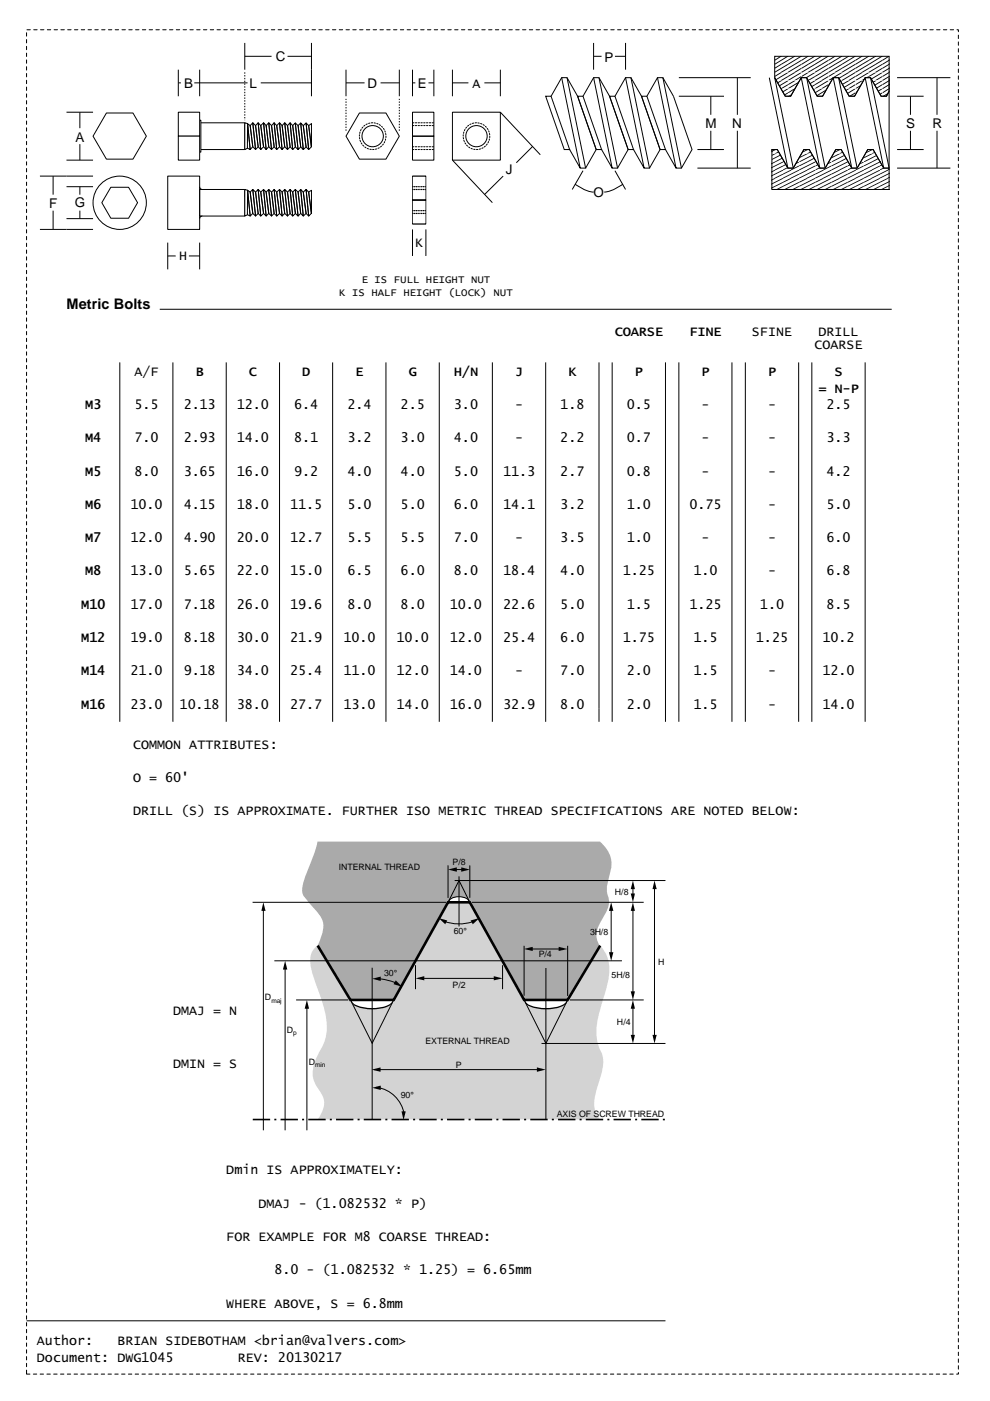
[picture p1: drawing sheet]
<svg xmlns="http://www.w3.org/2000/svg" width="210mm" height="297mm" viewBox="0 0 210 297" stroke-linecap="round" stroke-linejoin="round" font-family="sans-serif">
<path d="M5.6 6.3h197.6v285h-197.6z" fill="none" stroke="#000" stroke-width=".21" stroke-dasharray=".7 .7"/>
<path d="M22.6 24h5.6l2.8 4.9-2.8 4.8h-5.6l-2.9-4.8zM42.3 26h9.6v5.7h-9.6zM51.9 26.6l.6-.4 .5 5.5-.5-.3zM52.5 26.2l.5 .4 .6 4.5-.6 .6z" fill="none" stroke="#000" stroke-width=".21"/>
<path d="M51.9 26l.6 .2v5.3l-.6 .2z" fill="#fff"/>
<g fill="none" stroke="#000" stroke-width=".21">
<path d="M51.9 26l.6 .2v5.3l-.6 .2zM53.6 26l.6 .6 .5 4.5-.5 .6zM53.6 26l.6 5.7-.6-.6-.6-4.5zM54.7 26l.6 .6 .6 4.5-.6 .6zM54.7 26l.6 5.7-.6-.6-.5-4.5zM55.3 26.6l.6-.6 .5 5.7-.5-.6zM55.9 26l.5 .6 .6 4.5-.6 .6zM57 26l.6 .6 .5 4.5-.5 .6zM57 26l.6 5.7-.6-.6-.6-4.5zM58.1 26l.6 .6 .6 4.5-.6 .6zM58.1 26l.6 5.7-.6-.6-.5-4.5zM59.3 26l.5 .6 .6 4.5-.6 .6z"/>
<path d="M59.3 26l.5 5.7-.5-.6-.6-4.5zM60.4 26l.6 .6 .5 4.5-.5 .6zM60.4 26l.6 5.7-.6-.6-.6-4.5zM61.5 26l.6 .6 .6 4.5-.6 .6zM61.5 26l.6 5.7-.6-.6-.5-4.5zM62.6 26.1l.6 .5 .6 4.6-.6 .5zM62.6 26.1l.6 5.6-.6-.5-.5-4.6zM63.8 26.1l.5 .5 .6 4.6-.6 .5zM63.8 26.1l.5 5.6-.5-.5-.6-4.6zM64.3 26.6l.6-.5 .5 5.6-.5-.5zM64.9 26.1l.5 .5 .6 4.6-.6 .5zM65.4 26.6l.6-.4v4.9z"/>
</g>
<path d="M42 25.5h.6v6.8h-.6z" fill="#fff"/>
<path d="M42 25.5h.6v6.8h-.6z" fill="none" stroke="#000" stroke-width=".21"/>
<circle cx="25.4" cy="43" r="5.6" fill="#fff"/>
<g fill="none" stroke="#000" stroke-width=".21">
<path d="M23.5 39.7h3.8l1.9 3.3-1.9 3.3h-3.8l-1.9-3.3z"/>
<circle cx="25.4" cy="43" r="5.6"/>
</g>
<path d="M35.6 37.3h6.7v11.3h-6.7z" fill="#fff"/>
<path d="M35.6 37.3h6.7v11.3h-6.7zM42.3 40.2h9.6v5.6h-9.6zM51.9 40.7l.6-.4 .5 5.5-.5-.3zM52.5 40.3l.5 .4 .6 4.6-.6 .5z" fill="none" stroke="#000" stroke-width=".21"/>
<path d="M51.9 40.2l.6 .1v5.3l-.6 .2z" fill="#fff"/>
<g fill="none" stroke="#000" stroke-width=".21">
<path d="M37.8 14.8v5.6M37.8 17.6h.6M41.2 17.6h11.3M42.3 14.8v5.6M51.9 9.1v5.7M51.9 11.9h5.7M55.3 17.6h10.7M61 11.9h5M66 9.1v11.3M14.1 23.8h5.6M14.1 34h5.6M14.1 37.3h5.6"/>
<path d="M14.1 39.6h5.6M16.9 23.8v3.4M16.9 30.6v3.4M16.9 39.6v1.7M76.2 24h5.6l2.9 4.9-2.9 4.8h-5.6l-2.8-4.8zM14.1 48.6h5.6M14.1 46.4h5.6M16.9 44.7v1.7M51.9 40.2l.6 .1v5.3l-.6 .2zM53.6 40.2l.6 .5 .5 4.6-.5 .5zM53.6 40.2l.6 5.6-.6-.5-.6-4.6zM54.2 40.7l.5-.5 .6 5.6-.6-.5z"/>
<path d="M54.7 40.2l.6 .5 .6 4.6-.6 .5zM55.3 40.7l.6-.5 .5 5.6-.5-.5zM55.9 40.2l.5 .5 .6 4.6-.6 .5zM57 40.2l.6 .5 .5 4.6-.5 .5zM57 40.2l.6 5.6-.6-.5-.6-4.6zM58.1 40.2l.6 .5 .6 4.6-.6 .5zM58.1 40.2l.6 5.6-.6-.5-.5-4.6zM58.7 40.7l.6-.5 .5 5.6-.5-.5zM59.3 40.2l.5 .5 .6 4.6-.6 .5zM60.4 40.2l.6 .5 .5 4.6-.5 .5zM60.4 40.2l.6 5.6-.6-.5-.6-4.6zM61.5 40.2l.6 .5 .6 4.6-.6 .5z"/>
<path d="M61.5 40.2l.6 5.6-.6-.5-.5-4.6zM62.6 40.2l.6 .5 .6 4.6-.6 .5zM62.6 40.2l.6 5.6-.6-.5-.5-4.6zM63.8 40.2l.5 .5 .6 4.6-.6 .5zM63.8 40.2l.5 5.6-.5-.5-.6-4.6zM64.3 40.7l.6-.5 .5 5.6-.5-.5zM64.9 40.2l.5 .5 .6 4.6-.6 .5zM65.4 40.7l.6-.4v5z"/>
</g>
<path d="M51.9 15.3v10.2" fill="none" stroke="#000" stroke-width=".21" stroke-dasharray=".3 .3" stroke-linecap="butt"/>
<circle cx="79" cy="28.9" r="2.83" fill="#fff"/>
<circle cx="79" cy="28.9" r="2.83" fill="none" stroke="#000" stroke-width=".21" stroke-dasharray=".3 .3"/>
<circle cx="79" cy="28.9" r="2.26" fill="#fff"/>
<circle cx="79" cy="28.9" r="2.26" fill="none" stroke="#000" stroke-width=".21"/>
<path d="M37.8 23.8h4.5v5.1h-4.5z" fill="#fff"/>
<path d="M37.8 23.8h4.5v5.1h-4.5z" fill="none" stroke="#000" stroke-width=".21"/>
<path d="M37.8 28.9h4.5v5.1h-4.5z" fill="#fff"/>
<path d="M87.5 14.8v5.6M87.5 17.6h.6M90.8 17.6h1.2M92 14.8v5.6M37.8 28.9h4.5v5.1h-4.5zM87.5 23.8h4.5v5.1h-4.5zM87.5 28.9h4.5v5.1h-4.5z" fill="none" stroke="#000" stroke-width=".21"/>
<path d="M87.5 26h4.5M87.5 31.7h4.5M87.5 31.1h4.5M87.5 26.6h4.5" fill="none" stroke="#000" stroke-width=".21" stroke-dasharray=".3 .3"/>
<path d="M95.9 23.8h10.2v10.2h-10.2z" fill="#fff"/>
<path d="M95.9 23.8h10.2v10.2h-10.2z" fill="none" stroke="#000" stroke-width=".21"/>
<circle cx="101" cy="28.9" r="2.83" fill="#fff"/>
<circle cx="101" cy="28.9" r="2.83" fill="none" stroke="#000" stroke-width=".21" stroke-dasharray=".3 .3"/>
<circle cx="101" cy="28.9" r="2.26" fill="#fff"/>
<g fill="none" stroke="#000" stroke-width=".21">
<path d="M73.4 14.8v5.6M73.4 17.6h3.9M80.7 17.6h4M84.7 14.8v5.6M95.9 17.6h3.4M95.9 14.8v5.6M102.7 17.6h3.4M106.1 14.8v5.6M119.1 16.5l-2.3 3.9M120.2 16.5l2.3 3.9 3.9 11.3-2.2 3.9M125.9 16.5l-2.3 3.9M125.9 9.1v5.7"/>
<path d="M125.9 11.9h1.7M127 16.5l2.2 3.9 4 11.3-2.3 3.9M130.4 11.9h2.2M132.6 16.5l-2.2 3.9M132.6 9.1v5.7M133.8 16.5l2.2 3.9 4 11.3-2.3 3.9M139.4 16.5l-2.2 3.9M140.5 16.5l2.3 3.9 3.9 11.3-2.2 3.9M143.9 16.5h15.3M156.3 16.5v7.8M163.1 16.5l3.9 19.1M164.3 11.9h24.2v7.4l-.5 1.1h-1.2l-2.2-3.9h-1.2l-2.2 3.9h-1.2l-2.2-3.9h-1.1l-2.3 3.9h-1.1l-2.3-3.9h-1.1l-2.3 3.9h-1.1l-2.2-3.9z"/>
<path d="M165.7 11.9l-1.4 .9M165.7 15.4l-1.4 .8M165.7 17.1l-1.2 .7M167.1 11.9l-2.8 1.7M168.5 11.9l-4.2 2.6M168.5 15.4l-2.8 1.7M168.5 17.1l-2.9 1.8M168.6 19.6l-1.4 .9M169.6 18.1l-3.8 2.4M169.6 17.3l-4 2.4M169.9 16.5l3.9 19.1M169.9 11.9l-5.6 3.4"/>
<path d="M169.9 12.8l-4.2 2.5M169.9 13.6l-5.6 3.5M169.9 15.4l-5.4 3.2M171 16.5h-1.1l-2.3 3.9h-1.1l-2.2-3.9 3.9 19.1M171 16.5l2.3 3.9h1.1l2.3-3.9h1.1M171 16.5l4 19.1M171.4 11.9l-1.4 .9M171.4 17.1h-.1M171.4 15.4l-2.9 1.7M172.8 11.9l-2.8 1.7M172.8 17.1l-1.5 .9M174.2 11.9l-5.7 3.4"/>
<path d="M174.2 15.4l-2.8 1.7M174.2 17.1l-2.8 1.7M175.4 19.8l-1 .7M175.4 18.9l-2.5 1.6M175.6 11.9l-5.6 3.4M175.6 15.4l-2.8 1.7M175.6 17.1l-3.3 2M176.7 16.5l3.9 19.1M177.1 11.9l-5.7 3.4M177.1 17.1l-4.3 2.6M177.1 15.4l-2.9 1.7M177.8 16.5l2.2 3.9h1.2l2.2-3.9h1.2"/>
<path d="M177.8 16.5l3.9 19.1M178.5 11.9l-8.5 5.2M178.5 15.4l-2.8 1.7M178.5 17.1l-1.9 1.2M180 11.9l-5.8 3.4M180 15.4l-2.9 1.7M180 17.1l-1.5 .8M181.4 11.9l-5.7 3.4M181.4 12.8l-4.3 2.5M181.4 13.6l-2.9 1.7M181.4 15.4l-2.9 1.7M181.4 17.1l-2.9 1.7"/>
<path d="M181.4 19.7l-1.3 .8M181.4 18.8l-2.3 1.4M182.2 19.2l-.8 .5M182.8 11.9l-1.4 .9M182.8 17.1l-3.7 2.2M182.8 15.4l-2.8 1.7M183.2 17.7l-1.8 1.1M183.2 18.6l-.4 .2M183.4 16.5l4 19.1M184.2 11.9l-2.8 1.7M184.2 15.4l-2.8 1.7M184.6 16.5l3.9 19.1"/>
<path d="M185.7 11.9l-5.7 3.4M185.7 15.4l-2.9 1.7M185.7 17.1l-.8 .5M187.1 11.9l-5.7 3.4M187.1 12.8l-4.3 2.5M187.1 13.6l-2.9 1.7M187.1 15.4l-2.9 1.7M187.1 17.1l-2.2 1.3M187.1 18.8l-1.2 .7M187.1 19.7l-1.2 .7M188.5 11.9l-1.4 .9M188.5 15.4l-2.8 1.7"/>
<path d="M188.5 17.1l-2.8 1.7M188.5 16.4v3l-.5 1h-1.2l-2.2-3.9M188.5 19.3v16.3M188.6 12.7l-1.5 .9M188.6 13.6l-2.9 1.7M188.6 14.5l-1.5 .8M188.6 15.3h-.1M188.6 16.2l-1.5 .9M188.6 17l-.1 .1M188.6 17.9l-1.5 .9M188.6 18.8l-1.5 .9M188.6 19.6l-1.4 .9"/>
<path d="M190.2 16.5h11.3M198.7 16.5v7.8M8.5 37.3h5.6M11.3 37.3v4M42.3 39.6l.1 .3 .5 .3M87.5 37.3h2.8v5.1h-2.8zM95.9 34l8.5 9M106.1 23.8l8.5 9M106.7 37.3l-4 3.9M112.9 31.1l-3.4 3.4M115.7 20.4h1.1l4 11.3h-1.2zM120.8 31.7l2.2 3.9h1.2l-4-19.1h-1.1l3.9 19.1"/>
<path d="M121.9 39l1 .7a6.5 6.5 0 0 0 3 1M122.5 20.4h1.1l4 11.3h-1.2zM123.6 36.2l-2.3 4M127.6 31.7l2.2 3.9h1.1l-3.9-19.1h-1.1l3.9 19.1M129.2 20.4h1.2l3.9 11.3h-1.1zM130.4 36.2l2.2 4M132.1 39l-1.1 .7a6.6 6.6 0 0 1-2.9 1M134.3 31.7l2.3 3.9h1.1l-3.9-19.1h-1.2l4 19.1M136 20.4h1.2l3.9 11.3h-1.1zM141.1 31.7l2.2 3.9h1.2l-4-19.1h-1.1l3.9 19.1M143.9 20.4h9.6M147.9 31.7h5.6"/>
<path d="M147.9 35.6h11.3M150.7 20.4v3.9M150.7 27.7v4M156.3 27.7v7.9M163.7 31.7h1.1l2.2 3.9h1.2l2.2-3.9h1.2l2.2 3.9h1.2l2.2-3.9h1.2l2.2 3.9h1.1l2.3-3.9h1.1l2.3 3.9h1.1v4.6h-24.8zM163.7 32.3v-.6h1.1l2.2 3.9h1.2M164.5 31.7l-.9 .4M165.4 32.1l-1.8 .9M166 32.6l-2.4 1.2M166 33.4l-2.4 1.3M167.7 33.5l-4.1 2M167.7 37.8l-4.1 2.1"/>
<path d="M168.2 35.6l2.2-3.9h1.2l2.2 3.9h1.2M169.4 33.5l-5.8 2.9M169.4 36.1l-5.8 2.9M169.4 36.9l-1.7 .9M169.4 34.3l-5.8 3M169.4 37.8l-4.8 2.4M169.4 38.7l-3.1 1.5M169.4 39.5l-1.4 .7M171.2 37.8l-1.7 .9M171.3 31.7l-1.4 .7M172.1 32.1l-2.6 1.3M172.8 34.3l-3.3 1.7"/>
<path d="M172.8 37.8l-3.3 1.7M172.8 32.6l-3.3 1.7M172.8 33.4l-9.2 4.8M172.8 36.1l-3.3 1.7M172.8 36.9l-1.6 .9M172.8 39.5l-1.4 .7M174.6 37.8l-4.9 2.4M174.9 33.3l-2 1M175 35.6l2.2-3.9h1.2l2.2 3.9h1.1M176.3 37.8l-3.4 1.7M178 37.8l-4.9 2.4M178.2 31.7l-1.5 .7"/>
<path d="M178.9 32.1l-9.4 4.8M179.7 34.3l-6.8 3.5M179.7 35.2l-5.1 2.6M179.7 32.6l-6.8 3.4M179.7 33.4l-6.8 3.5M179.7 36.1l-3.4 1.7M179.7 36.9l-1.7 .9M179.7 37.8l-4.8 2.4M179.7 39.5l-1.4 .7M181.4 37.8l-4.8 2.4M181.7 35.6l2.3-3.9h1.1l2.3 3.9h1.1M181.9 33.2l-2.2 1.1"/>
<path d="M182.2 20.1h-.1M183.1 33.4l-3.4 1.8M183.1 34.3l-3.4 1.7M183.1 35.2l-3.4 1.7M183.1 36.1l-3.4 1.7M183.1 36.9l-1.7 .9M183.1 37.8l-3.4 1.7M183.1 39.5l-1.4 .7M184.9 37.8l-4.9 2.4M185.1 31.7l-1.6 .8M185.7 32.2l-2.5 1.2M186.6 32.6l-3.4 1.7"/>
<path d="M186.6 33.4l-3.4 1.8M186.7 34.3l-3.5 1.7M188.3 34.3l-5.1 2.6M188.3 37.8l-4.9 2.4M188.6 35l-5.4 2.8M188.6 35.9l-3.7 1.9M188.6 36.8l-5.4 2.7M188.6 37.6l-.3 .2M188.6 38.5l-3.5 1.7M188.6 39.3l-1.8 .9M190.2 20.4h5.6M190.2 31.7h5.6"/>
<path d="M190.2 35.6h11.3M193 20.4v3.9M193 27.7v4M198.7 27.7v7.9M8.5 48.6h5.6M11.3 44.7v3.9M35.6 51.4v5.7M35.6 54.3h1.7M40 54.3h2.3M42.3 51.4v5.7M42.9 45.8l-.5 .2-.1 .4M87.5 48.6v5.7"/>
<path d="M87.5 42.4h2.8v5.1h-2.8zM90.3 48.6v5.7M188.6 40.2h-.1M33.9 65.6h155.2"/>
<circle cx="101" cy="28.9" r="2.26"/>
</g>
<path d="M73.4 27.7v-6.7M84.7 27.7v-6.7" fill="none" stroke="#000" stroke-width=".21" stroke-dasharray=".3 .3" stroke-linecap="butt"/>
<path d="M87.5 39.6h2.8M87.5 45.3h2.8M87.5 44.7h2.8M87.5 40.2h2.8" fill="none" stroke="#000" stroke-width=".21" stroke-dasharray=".2 .2"/>
<path d="M67.3 178.4h59.9a6.2 6.2 0 0 1 2 7.5 6.8 6.8 0 0 0-.1 5 10.3 10.3 0 0 1-2 5 4.3 4.3 0 0 0 .1 4.7l-6.9 11.5h-9.2l-11.5-20.8h-4.6l-11.6 20.8h-9.2l-6.9-11.5a9 9 0 0 0 1.2-5.1 13.3 13.3 0 0 0-3.2-4.4 3.1 3.1 0 0 1-1.1-3.4l.6-2.2 1.9-4.8z" fill-rule="evenodd" fill="#aaa"/>
<path d="M95.4 190.7a3.3 3.3 0 0 1 3.9 .2l.2 .4h-4.4z" fill="#fff"/>
<path d="M95.1 191.3a2.37 2.37 0 0 1 3-1.1l1 .4 .4 .7" fill="none" stroke="#000" stroke-width=".21"/>
<path d="M66.5 201.2l.9-.7 6.9 11.5h9.2l11.5-20.7h4.6l11.5 20.7h9.3l6.9-11.5a7.8 7.8 0 0 1 1.7 7.4l-1.6 5.4a14.1 14.1 0 0 0-.5 8.3 7.1 7.1 0 0 1 .5 6.4l-.7 2.2a7.8 7.8 0 0 0-.1 6.2l.7 1h-59.9a5.4 5.4 0 0 0 1.2-4.5l-.6-1.3a6.3 6.3 0 0 1-.7-7.7 11.1 11.1 0 0 0 1.3-10.4l-1.4-4.4a16.2 16.2 0 0 1-1.4-6.1l.2-.9z" fill-rule="evenodd" fill="#d3d3d3"/>
<path d="M74.5 212.1h8.8a3 3 0 0 1-2.8 1.6 7.6 7.6 0 0 1-5.8-1.1z" fill="#fff"/>
<path d="M74.5 212.1a1.91 1.91 0 0 0 1.7 1.4 8.9 8.9 0 0 0 6.6-.6l.5-.8" fill="none" stroke="#000" stroke-width=".21"/>
<path d="M111.3 212.1h8.9a3.1 3.1 0 0 1-2.8 1.6 7.8 7.8 0 0 1-5.9-1.1z" fill="#fff"/>
<g fill="none" stroke="#000" stroke-width=".21">
<path d="M25.4 76.8v76.2M36.7 76.8v76.2M48 76.8v76.2M59.3 76.8v76.2M70.5 76.8v76.2M81.8 76.8v76.2M93.1 76.8v76.2M104.4 76.8v76.2M115.7 76.8v76.2M127 76.8v76.2M129.8 76.8v76.2M141.1 76.8v76.2"/>
<path d="M143.9 76.8v76.2M155.2 76.8v76.2M158 76.8v76.2M169.3 76.8v76.2M172.1 76.8v76.2M183.4 76.8v76.2M53.6 191.3h41M55.8 192.7v46.9M94.1 195.3a9.1 9.1 0 0 0 6.1 .1M95 191.3l2.3-4.6 2.3 4.6M95 183.5v6.9M95.8 184.4h2.9"/>
<path d="M96.4 186.7h44.7M97.3 185.8v10.6M99.6 183.5v6.9M100.1 191.3h36.4M129.6 192.2v10.6M134.2 187.6v2.9M134.2 192.3v18.4M138.8 187.8v32M58.2 203.7h73.7M60.5 205.1v34.5M62.8 212h11M65.1 213.4v26.2"/>
<path d="M74.3 212l4.6 9.2 4.6-9.2M78.9 205.2v32.2M80 207.5l1.7 .2 2.3 .7M88.1 204.6v5.1M89.6 207.4h15.3M106.6 204.6v5.1M111.1 212l4.6 9.2 4.7-9.2M111.1 200.5v10.6M111.3 212.1a1.97 1.97 0 0 0 1.7 1.4 8.4 8.4 0 0 0 7-.8l.2-.6M112 201.2h7.4M115.7 205.2v32.2M120.4 200.5v10.7"/>
<path d="M120.8 212h15.7M134.2 212.9v7.4M79.3 226.8h35.5M79.9 230.5a6.9 6.9 0 0 1 5.8 5.6M114.8 221.2h26.3M5.6 280h135.5"/>
</g>
<path d="M67.4 200.5l6.9 11.5h9.2l11.5-20.7h4.6l11.5 20.7h9.3l6.9-11.5" fill="none" stroke="#000" stroke-width=".55"/>
<g fill="#000">
<path d="M55.8 191.3l.5 1.8h-.9zM93 194.6l1.8 .6-.4 .8zM95 184.4l1.9-.5v.9zM97.8 183.9l1.8 .5-1.8 .4zM99.8 195.2l1.8-.6-1.4 1.4zM129.6 191.3l.4 1.8h-.9zM133.7 189.4h.9l-.4 1.9zM134.2 191.3l.4 1.8h-.9zM134.2 186.7l.4 1.8h-.9zM138.8 186.7l.4 1.8h-.9zM60.5 203.7l.4 1.9h-.9zM65.1 212l.4 1.9h-.9z"/>
<path d="M78.9 207.5l1.8-.4v.9zM83.9 207.9l1.4 1.3-1.9-.5zM88.1 207.4l1.9-.4v.9zM104.7 207l1.9 .4-1.9 .5zM111.1 201.2l1.8-.5v.9zM118.4 200.7l1.9 .5-1.9 .4zM129.1 201.9h.9l-.4 1.8zM133.7 210.2h.9l-.4 1.8zM134.2 212l.4 1.9h-.9zM78.8 226.8l1.9-.5v.9zM78.9 230.6l1.8-.4v.9zM85.1 235.6h.9l-.4 1.9z"/>
<path d="M113.8 226.3l1.9 .5-1.9 .4zM133.7 219.4h.9l-.4 1.8zM138.3 219.4h.9l-.4 1.8z"/>
</g>
<path d="M53.6 237.4h87.4" fill="none" stroke="#000" stroke-width=".34" stroke-dasharray="3.7 .9 .4 .9" stroke-linecap="butt"/>
<text font-size="3.1" x="14.1" y="65.6">Metric Bolts</text>
<g font-size="2.8">
<text x="58.5" y="13">C</text>
<text x="128.1" y="13.1">P</text>
<text x="39" y="18.6">B</text>
<text x="52.9" y="18.7">L</text>
<text x="77.9" y="18.7">D</text>
<text x="88.6" y="18.7">E</text>
<text x="100.2" y="18.6">A</text>
<text x="149.6" y="27.2">M</text>
<text x="155.2" y="27.2">N</text>
<text x="192.1" y="27.1">S</text>
<text x="197.7" y="27.1">R</text>
<text x="16" y="30">A</text>
<text x="107.2" y="36.8">J</text>
<text x="125.9" y="41.9">O</text>
<text x="10.5" y="44">F</text>
<text x="15.9" y="44">G</text>
<text x="88.1" y="52.3">K</text>
<text x="38" y="55.2">H</text>
<text x="130.3" y="71.2">COARSE</text>
<text x="146.2" y="71.2">FINE</text>
<text x="159.4" y="71.2">SFINE</text>
<text x="173.5" y="71.2">DRILL</text>
<text x="172.7" y="74">COARSE</text>
<text x="28.5" y="79.7">A/F</text>
<text x="41.5" y="79.7">B</text>
<text x="52.8" y="79.7">C</text>
<text x="64.1" y="79.7">D</text>
<text x="75.4" y="79.7">E</text>
<text x="86.7" y="79.7">G</text>
<text x="96.2" y="79.7">H/N</text>
<text x="109.2" y="79.7">J</text>
<text x="120.5" y="79.7">K</text>
<text x="134.6" y="79.7">P</text>
<text x="148.7" y="79.7">P</text>
<text x="162.9" y="79.7">P</text>
<text x="173.5" y="83.2">= N-P</text>
<text x="177" y="79.7">S</text>
<text x="18" y="86.7">M3</text>
<text x="28.5" y="86.7">5.5</text>
<text x="38.9" y="86.7">2.13</text>
<text x="50.2" y="86.7">12.0</text>
<text x="62.4" y="86.7">6.4</text>
<text x="73.7" y="86.7">2.4</text>
<text x="84.9" y="86.7">2.5</text>
<text x="96.2" y="86.7">3.0</text>
<text x="109.2" y="86.7">-</text>
<text x="118.8" y="86.7">1.8</text>
<text x="132.9" y="86.7">0.5</text>
<text x="148.7" y="86.7">-</text>
<text x="162.9" y="86.7">-</text>
<text x="175.3" y="86.7">2.5</text>
<text x="18" y="93.8">M4</text>
<text x="28.5" y="93.8">7.0</text>
<text x="38.9" y="93.8">2.93</text>
<text x="50.2" y="93.8">14.0</text>
<text x="62.4" y="93.8">8.1</text>
<text x="73.7" y="93.8">3.2</text>
<text x="84.9" y="93.8">3.0</text>
<text x="96.2" y="93.8">4.0</text>
<text x="109.2" y="93.8">-</text>
<text x="118.8" y="93.8">2.2</text>
<text x="132.9" y="93.8">0.7</text>
<text x="148.7" y="93.8">-</text>
<text x="162.9" y="93.8">-</text>
<text x="175.3" y="93.8">3.3</text>
<text x="18" y="100.8">M5</text>
<text x="28.5" y="100.8">8.0</text>
<text x="38.9" y="100.8">3.65</text>
<text x="50.2" y="100.8">16.0</text>
<text x="62.4" y="100.8">9.2</text>
<text x="73.7" y="100.8">4.0</text>
<text x="84.9" y="100.8">4.0</text>
<text x="96.2" y="100.8">5.0</text>
<text x="106.7" y="100.8">11.3</text>
<text x="118.8" y="100.8">2.7</text>
<text x="132.9" y="100.8">0.8</text>
<text x="148.7" y="100.8">-</text>
<text x="162.9" y="100.8">-</text>
<text x="175.3" y="100.8">4.2</text>
<text x="18" y="107.9">M6</text>
<text x="27.6" y="107.9">10.0</text>
<text x="38.9" y="107.9">4.15</text>
<text x="50.2" y="107.9">18.0</text>
<text x="61.5" y="107.9">11.5</text>
<text x="73.7" y="107.9">5.0</text>
<text x="84.9" y="107.9">5.0</text>
<text x="96.2" y="107.9">6.0</text>
<text x="106.7" y="107.9">14.1</text>
<text x="118.8" y="107.9">3.2</text>
<text x="132.9" y="107.9">1.0</text>
<text x="146.2" y="107.9">0.75</text>
<text x="162.9" y="107.9">-</text>
<text x="175.3" y="107.9">5.0</text>
<text x="18" y="115">M7</text>
<text x="27.6" y="115">12.0</text>
<text x="38.9" y="115">4.90</text>
<text x="50.2" y="115">20.0</text>
<text x="61.5" y="115">12.7</text>
<text x="73.7" y="115">5.5</text>
<text x="84.9" y="115">5.5</text>
<text x="96.2" y="115">7.0</text>
<text x="109.2" y="115">-</text>
<text x="118.8" y="115">3.5</text>
<text x="132.9" y="115">1.0</text>
<text x="148.7" y="115">-</text>
<text x="162.9" y="115">-</text>
<text x="175.3" y="115">6.0</text>
<text x="18" y="122">M8</text>
<text x="27.6" y="122">13.0</text>
<text x="38.9" y="122">5.65</text>
<text x="50.2" y="122">22.0</text>
<text x="61.5" y="122">15.0</text>
<text x="73.7" y="122">6.5</text>
<text x="84.9" y="122">6.0</text>
<text x="96.2" y="122">8.0</text>
<text x="106.7" y="122">18.4</text>
<text x="118.8" y="122">4.0</text>
<text x="132.1" y="122">1.25</text>
<text x="147" y="122">1.0</text>
<text x="162.9" y="122">-</text>
<text x="175.3" y="122">6.8</text>
<text x="17.2" y="129.1">M10</text>
<text x="27.6" y="129.1">17.0</text>
<text x="38.9" y="129.1">7.18</text>
<text x="50.2" y="129.1">26.0</text>
<text x="61.5" y="129.1">19.6</text>
<text x="73.7" y="129.1">8.0</text>
<text x="84.9" y="129.1">8.0</text>
<text x="95.4" y="129.1">10.0</text>
<text x="106.7" y="129.1">22.6</text>
<text x="118.8" y="129.1">5.0</text>
<text x="132.9" y="129.1">1.5</text>
<text x="146.2" y="129.1">1.25</text>
<text x="161.1" y="129.1">1.0</text>
<text x="175.3" y="129.1">8.5</text>
<text x="17.2" y="136.1">M12</text>
<text x="27.6" y="136.1">19.0</text>
<text x="38.9" y="136.1">8.18</text>
<text x="50.2" y="136.1">30.0</text>
<text x="61.5" y="136.1">21.9</text>
<text x="72.8" y="136.1">10.0</text>
<text x="84.1" y="136.1">10.0</text>
<text x="95.4" y="136.1">12.0</text>
<text x="106.7" y="136.1">25.4</text>
<text x="118.8" y="136.1">6.0</text>
<text x="132.1" y="136.1">1.75</text>
<text x="147" y="136.1">1.5</text>
<text x="160.3" y="136.1">1.25</text>
<text x="174.4" y="136.1">10.2</text>
<text x="17.2" y="143.2">M14</text>
<text x="27.6" y="143.2">21.0</text>
<text x="38.9" y="143.2">9.18</text>
<text x="50.2" y="143.2">34.0</text>
<text x="61.5" y="143.2">25.4</text>
<text x="72.8" y="143.2">11.0</text>
<text x="84.1" y="143.2">12.0</text>
<text x="95.4" y="143.2">14.0</text>
<text x="109.2" y="143.2">-</text>
<text x="118.8" y="143.2">7.0</text>
<text x="132.9" y="143.2">2.0</text>
<text x="147" y="143.2">1.5</text>
<text x="162.9" y="143.2">-</text>
<text x="174.4" y="143.2">12.0</text>
<text x="17.2" y="150.2">M16</text>
<text x="27.6" y="150.2">23.0</text>
<text x="38.1" y="150.2">10.18</text>
<text x="50.2" y="150.2">38.0</text>
<text x="61.5" y="150.2">27.7</text>
<text x="72.8" y="150.2">13.0</text>
<text x="84.1" y="150.2">14.0</text>
<text x="95.4" y="150.2">16.0</text>
<text x="106.7" y="150.2">32.9</text>
<text x="118.8" y="150.2">8.0</text>
<text x="132.9" y="150.2">2.0</text>
<text x="147" y="150.2">1.5</text>
<text x="162.9" y="150.2">-</text>
<text x="174.4" y="150.2">14.0</text>
<text x="28.2" y="158.7">COMMON ATTRIBUTES:</text>
<text x="28.2" y="165.8">O = 60'</text>
<text x="28.2" y="172.8">DRILL (S) IS APPROXIMATE. FURTHER ISO METRIC THREAD SPECIFICATIONS ARE NOTED BELOW:</text>
<text x="36.7" y="215.1">DMAJ = N</text>
<text x="36.7" y="226.4">DMIN = S</text>
<text x="48" y="249">Dmin IS APPROXIMATELY:</text>
<text x="54.8" y="256.1">DMAJ - (1.082532 * P)</text>
<text x="48" y="263.1">FOR EXAMPLE FOR M8 COARSE THREAD:</text>
<text x="58.2" y="270.2">8.0 - (1.082532 * 1.25) = 6.65mm</text>
<text x="48" y="277.2">WHERE ABOVE, S = 6.8mm</text>
<text x="7.8" y="285.2">Author:</text>
<text x="24.9" y="285.2">BRIAN SIDEBOTHAM &lt;brian@valvers.com&gt;</text>
<text x="7.8" y="288.7">Document: DWG1045</text>
<text x="50.4" y="288.7">REV: 20130217</text>
</g>
<g font-size="2.2">
<text x="76.7" y="59.9">E IS FULL HEIGHT NUT</text>
<text x="71.9" y="62.7">K IS HALF HEIGHT (LOCK) NUT</text>
</g>
<g font-size="1.9">
<text x="71.8" y="184.4">INTERNAL THREAD</text>
<text x="96" y="183.5">P/8</text>
<text x="130.4" y="189.7">H/8</text>
<text x="96.2" y="198.1">60°</text>
<text x="114.2" y="202.9">P/4</text>
<text x="125.1" y="198.3">3H/8</text>
<text x="81.4" y="207">30°</text>
<text x="96" y="209.6">P/2</text>
<text x="129.7" y="207.3">5H/8</text>
<text x="139.5" y="204.6">H</text>
<text x="56.2" y="212.1">D</text>
<text x="60.8" y="218.9">D</text>
<text x="90.2" y="221.3">EXTERNAL THREAD</text>
<text x="130.8" y="217.3">H/4</text>
<text x="65.4" y="225.8">D</text>
<text x="96.6" y="226.4">P</text>
<text x="85" y="232.8">90°</text>
<text x="118.1" y="236.9">AXIS OF SCREW THREAD</text>
</g>
<g font-size="1.4">
<text x="57.5" y="212.6">maj</text>
<text x="62.2" y="219.4">p</text>
<text x="66.8" y="226.3">min</text>
</g>
</svg>
